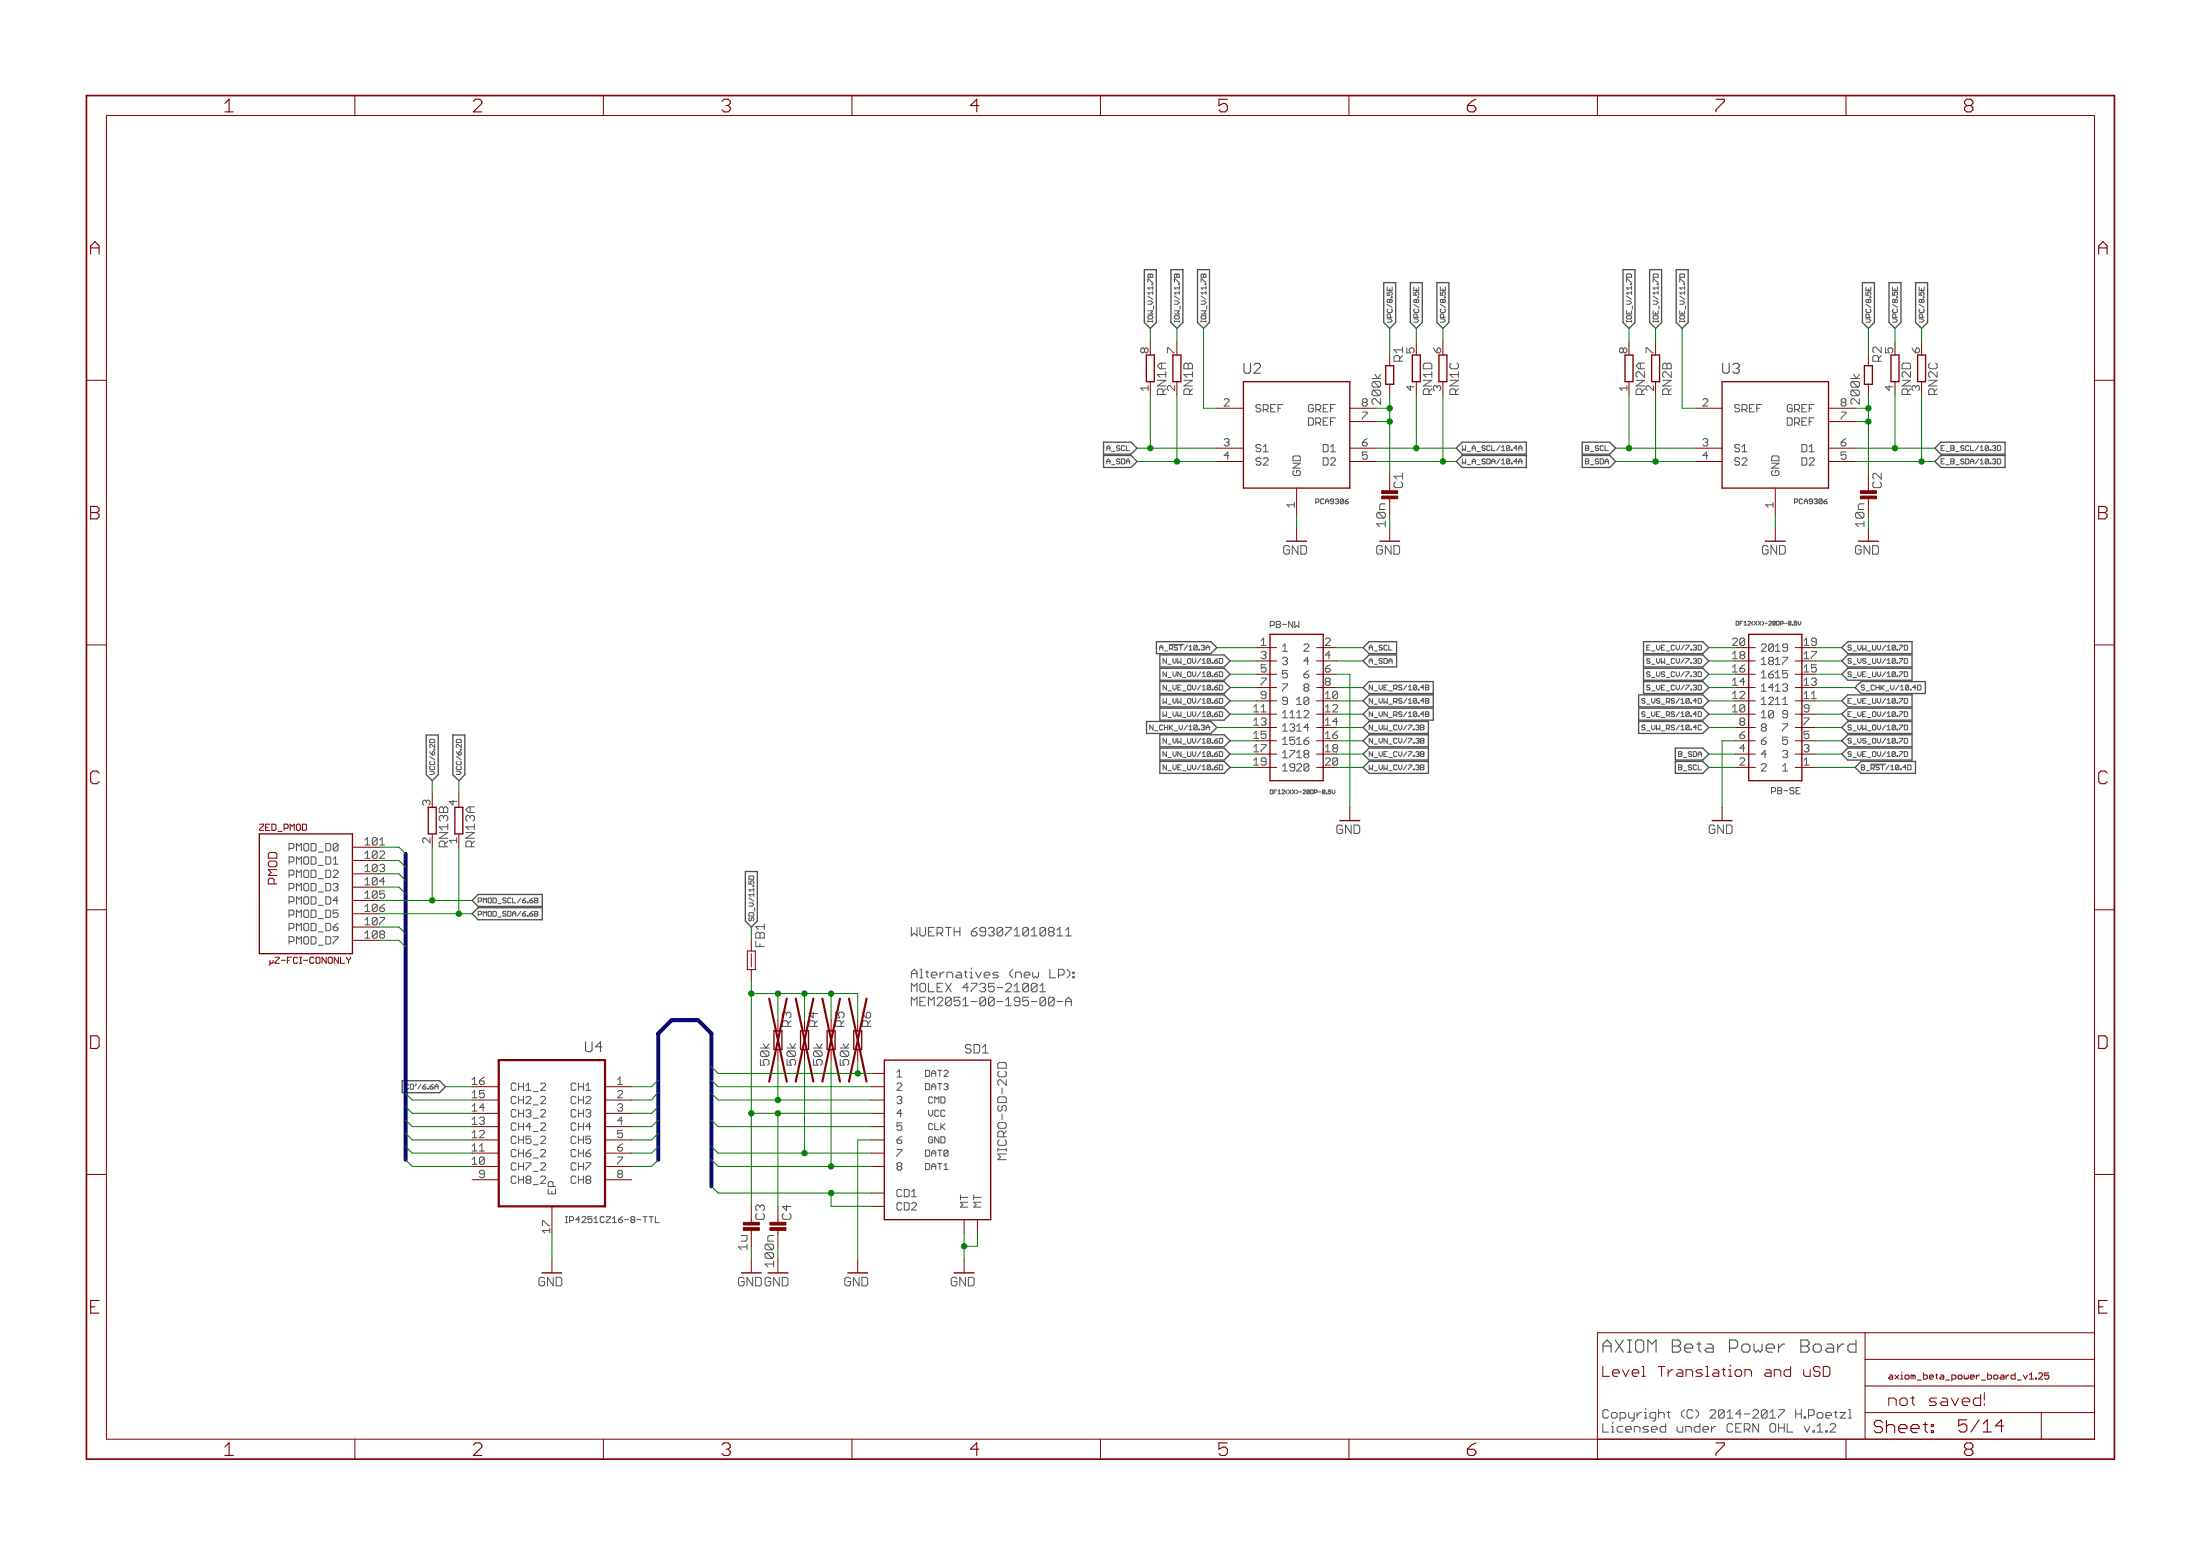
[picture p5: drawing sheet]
<svg xmlns="http://www.w3.org/2000/svg" width="420mm" height="297mm" viewBox="0 0 420 297" stroke-linecap="round" stroke-linejoin="round" font-family="sans-serif">
<path d="M353.3 256.6h1.2M354.5 255.8v2.3h-1.2" fill="none" stroke="#505050" stroke-width=".21"/>
<g fill="none" stroke="#505050" stroke-width=".19">
<path d="M251.3 95.9h.4M251.7 95.2h-.4v1M302.8 88.1h.5M302.8 85.6h.5M303.3 85.1h-.5v.9h.5M303.3 87.6h-.5v1h.5M342.7 95.9h.5M343.2 95.2h-.5v1M381.9 85.1l.2 .1v.7l-.2 .1M381.9 87.6l.2 .2v.6l-.2 .2M242.6 119.4h.6l.2-.2v-.4l-.2-.2h-.6v1.2M243.8 118.6h.5l.2 .2-.2 .4 .2 .4-.2 .2h-.5z"/>
<path d="M243.8 119.2h.5M244.9 119.2h.8M246.9 118.6v1.2l-.8-1.2v1.2M247.3 118.6v1.2l.4-.4 .4 .4v-1.2M331.6 118.6l.5 .1v.5l-.2 .1h-.3zM332.3 119h.3M332.8 118.6h-.5v.7M333.1 119.3h.5M333.1 118.9l.2-.3v.7M333.8 118.7l.1-.1 .4 .1-.5 .6h.5M334.8 118.6l-.2 .3v.2l.2 .2M335.1 118.6l.5 .7"/>
<path d="M335.6 118.6l-.5 .7M335.8 118.6l.5 .7M336.3 118.6l-.5 .7M336.6 118.6l.2 .3v.2l-.2 .2M337.1 119h.4M337.8 118.7l.1-.1 .4 .1-.5 .6h.5M339 118.7v.5l-.1 .1-.3-.1M339 118.7l-.3-.1-.1 .1v.5M339 118.7l-.4 .5M339.3 118.6h.4l.1 .1-.1 .6h-.4zM340.1 119.1l.5-.1-.2-.4h-.3v.7M340.8 119h.5"/>
<path d="M342 118.7l-.1 .6-.4-.1M342 118.7l-.1-.1-.4 .1v.5M342 118.7l-.5 .5M342.3 119.2l.1 .1zM343.2 118.6h-.5v.4l.2-.1 .3 .1-.2 .3-.3-.1M343.4 118.6v.5l.3 .2 .2-.2v-.5M219.6 139.3v-.9l.6 .9M222.1 126.6v-.9l.7 .9M222.1 129.2v-1l.7 1M222.1 131.7v-.9l.7 .9M222.1 133.3v1l.3-.3M222.1 135.9v.9l.3-.3"/>
<path d="M223.3 123h2.8M313.6 134.1l.1 .2h.3M313.6 139.2l.1 .1h.3M313.6 136.7l.1 .1h.3M314 133.3h-.3l-.1 .2 .1 .3h.3M314 135.9h-.3l-.1 .1 .1 .3h.3M314 138.4h-.3l-.1 .2 .1 .3h.3M314.5 123.6h.3M314.5 126.5l.1 .1h.4M314.5 129l.1 .2h.4M314.5 131.6l.1 .1h.4M315 125.7h-.4l-.1 .2 .1 .3h.4"/>
<path d="M315 128.2h-.4l-.1 .2 .1 .3h.4M315 130.8h-.4l-.1 .1 .1 .4h.4M315.1 123.2h-.6v.9h.6M364.2 123.2l.1 .1v.7l-.1 .1M364.2 125.7l.1 .2v.6l-.1 .1M364.2 128.2l.1 .2v.6l-.1 .2M364.2 133.3l.1 .2v.6l-.1 .2M364.2 135.9l.1 .1v.7l-.1 .1M364.2 138.4l.1 .2v.6l-.1 .1M366.7 130.8l.2 .1v.7l-.2 .1M222.1 141.9v-1l.7 1M222.1 144.4v-.9l.7 .9"/>
<path d="M222.1 147v-1l.7 1M242.6 150.8l.5 .1v.5l-.1 .1h-.4zM243.3 151.2h.3M243.8 150.8h-.5v.7M244.1 151.5h.5M244.1 151l.2-.2v.7M244.8 150.9l.1-.1 .4 .1-.5 .6h.5M245.8 150.8l-.2 .2v.3l.2 .2M246.1 150.8l.5 .7M246.6 150.8l-.5 .7M246.8 150.8l.5 .7M247.3 150.8l-.5 .7"/>
<path d="M247.6 150.8l.2 .2v.3l-.2 .2M248.1 151.2h.5M248.8 150.9l.1-.1 .4 .1-.5 .6h.5M250.1 150.9v.5l-.2 .1-.3-.1M250.1 150.9l-.4-.1-.1 .6M250.1 150.9l-.5 .5M250.3 150.8l.5 .1v.5l-.1 .1h-.4zM251.1 151.3h.3l.1-.1-.1-.4h-.3v.7M251.8 151.2h.5M253 150.9v.5l-.1 .1-.3-.1M253 150.9l-.1-.1-.3 .1v.5M253 150.9l-.4 .5"/>
<path d="M253.3 151.4l.1 .1zM254.2 150.8h-.5v.4l.2-.2 .3 .2-.2 .3-.3-.1M254.4 150.8v.5l.3 .2 .2-.2v-.5M320.6 144h.4M320.6 146.5h.4M321 143.5h-.4v.9h.4M321 146h-.4v1h.4M338.3 151.1h.6l.2-.2v-.3l-.2-.3h-.6v1.2M339.5 150.3h.6l.2 .3-.2 .3 .2 .4-.2 .2h-.6zM339.5 150.9h.6M340.7 150.9h.8M342.6 150.6l-.2-.3h-.4l-.2 .4 .2 .2h.4l.2 .4-.2 .2h-.4l-.2-.2"/>
<path d="M343 150.9h.4M343.8 150.3h-.8v1.2h.8M357.3 145.9h2.8M364.2 140.9l.1 .2v.6l-.1 .2M364.2 143.5l.1 .1v.7l-.1 .1M55.2 179.7h.7M55.2 177.2h.7M55.2 174.7h.7M55.2 172.1h.7M55.2 169.6h.7M55.2 167h.7M55.2 164.5h.7"/>
<path d="M55.2 162h.7M55.9 161h-.7v1.4M55.9 163.6h-.7v1.4M55.9 166.1h-.7v1.4M55.9 168.7h-.7v1.4M55.9 171.2h-.7v1.4M55.9 173.7h-.7v1.4M55.9 176.3h-.7v1.4M55.9 178.8h-.7v1.4M203.5 177.6l.5-.6v1.7M203.5 178.7h1.1M198.6 188.3l.5-.6v1.6"/>
<path d="M203.5 192v-1.1l.5-.5 .6 .5v1.1M203.5 191.2h1.1M125.2 233.4h.7M191.1 220.9l-.5 .5h1.6M350.6 272v.3l-1.1 1.1h1.1"/>
</g>
<g fill="none" stroke="#505050" stroke-width=".25">
<path d="M218.5 51.5h2.3v10.1l-1.1 1.1-1.2-1.1zM223.6 51.5h2.3v10.1l-1.1 1.1-1.2-1.1zM228.7 51.5h2.3v10.1l-1.2 1.1-1.1-1.1zM264.3 54h2.3v7.6l-1.2 1.1-1.1-1.1zM269.3 54h2.3v7.6l-1.1 1.1-1.2-1.1zM274.4 54h2.3v7.6l-1.1 1.1-1.2-1.1zM310 51.5h2.3v10.1l-1.2 1.1-1.1-1.1zM315 51.5h2.3v10.1l-1.1 1.1-1.2-1.1zM320.1 51.5h2.3v10.1l-1.1 1.1-1.2-1.1zM355.7 54h2.3v7.6l-1.2 1.1-1.1-1.1zM360.8 54h2.3v7.6l-1.2 1.1-1.1-1.1zM365.8 54h2.3v7.6l-1.1 1.1-1.2-1.1z"/>
<path d="M210.8 84.4h5.2l1.1 1.2-1.1 1.1h-5.2zM210.8 87h5.2l1.1 1.1-1.1 1.1h-5.2zM278.1 85.6l1.2-1.2h12.2v2.3h-12.2zM278.1 88.1l1.2-1.1h12.2v2.2h-12.2zM302.2 84.4h5.2l1.2 1.2-1.2 1.1h-5.2zM302.2 87h5.2l1.2 1.1-1.2 1.1h-5.2zM370.7 84.4h12.2v2.3h-12.2l-1.2-1.1zM370.7 87h12.2v2.2h-12.2l-1.2-1.1zM219 137.7h12.2l1.2 1.2-1.2 1.1h-12.2zM220.9 122.5h10.3l1.2 1.1-1.2 1.2h-10.3zM221.5 125h12.3l1.1 1.2-1.1 1.1h-12.3zM221.5 127.6h12.3l1.1 1.1-1.1 1.2h-12.3z"/>
<path d="M221.5 130.1h12.3l1.1 1.2-1.1 1.1h-12.3zM221.5 132.7h12.3l1.1 1.1-1.1 1.1h-12.3zM221.5 135.2h12.3l1.1 1.1-1.1 1.2h-12.3zM260.3 123.6l1.2-1.1h5.2v2.3h-5.2zM260.3 126.2l1.2-1.2h5.2v2.3h-5.2zM261.5 130.1h12.2v2.3h-12.2l-1.2-1.1zM261.5 132.7h12.2v2.2h-12.2l-1.2-1.1zM261.5 135.2h12.2v2.3h-12.2l-1.2-1.2zM261.5 137.7h11.3v2.3h-11.3l-1.2-1.1zM312.9 132.7h12.3l1.1 1.1-1.1 1.1h-12.3zM312.9 135.2h12.3l1.1 1.1-1.1 1.2h-12.3zM312.9 137.7h12.3l1.1 1.2-1.1 1.1h-12.3z"/>
<path d="M313.9 122.5h11.3l1.1 1.1-1.1 1.2h-11.3zM313.9 125h11.3l1.1 1.2-1.1 1.1h-11.3zM313.9 127.6h11.3l1.1 1.1-1.1 1.2h-11.3zM313.9 130.1h11.3l1.1 1.2-1.1 1.1h-11.3zM351.7 128.7l1.2-1.1h12.3v2.3h-12.3zM351.7 133.8l1.2-1.1h12.3v2.2h-12.3zM351.7 136.3l1.2-1.1h12.3v2.3h-12.3zM351.7 138.9l1.2-1.2h12.3v2.3h-12.3zM352.9 122.5h12.3v2.3h-12.3l-1.2-1.2zM352.9 125h12.3v2.3h-12.3l-1.2-1.1zM354.3 131.3l1.1-1.2h12.3v2.3h-12.3zM81.4 140.3h2.3v7.6l-1.2 1.1-1.1-1.1z"/>
<path d="M86.5 140.3h2.3v7.6l-1.2 1.1-1.1-1.1zM221.5 142.8h12.3l1.1 1.2-1.1 1.1h-12.3zM221.5 140.3h12.3l1.1 1.1-1.1 1.2h-12.3zM221.5 145.4h12.3l1.1 1.1-1.1 1.1h-12.3zM261.5 142.8h11.3v2.3h-11.3l-1.2-1.1zM261.5 140.3h11.3v2.3h-11.3l-1.2-1.2zM261.5 145.4h11.3v2.2h-11.3l-1.2-1.1zM320 142.8h5.2l1.1 1.2-1.1 1.1h-5.2zM320 145.4h5.2l1.1 1.1-1.1 1.1h-5.2zM351.7 141.4l1.2-1.1h12.3v2.3h-12.3zM351.7 144l1.2-1.2h12.3v2.3h-12.3zM355.4 145.4h10.4v2.2h-10.4l-1.1-1.1z"/>
<path d="M90.2 171.9l1.1-1.1h12.3v2.2h-12.3zM90.2 174.4l1.1-1.1h12.3v2.3h-12.3zM144.6 175.8v-9.4h-2.3v9.4l1.2 1.2M76.8 206.3h7.1l1.2 1.2-1.2 1.1h-7.1z"/>
</g>
<g fill="none" stroke="#800000" stroke-width=".19">
<path d="M67.8 18.2v3.9M115.2 18.2v3.9M162.7 18.2v3.9M210.2 18.2v3.9M257.6 18.2v3.9M305.1 18.2v3.9M352.6 18.2v3.9M20.3 22.1h379.7v252.6h-379.7zM16.5 72.6h3.8M219.7 65.2v2.6M219.7 72.9v2.5M224.8 65.2v2.6"/>
<path d="M224.8 72.9v2.5M232.4 77.9h5.1M257.8 77.9h5.1M265.4 67.8v2M265.4 73.4v2M270.5 65.2v2.6M270.5 72.9v2.5M275.6 65.2v2.6M275.6 72.9v2.5M311.1 65.2v2.6M311.1 72.9v2.5M316.2 65.2v2.6"/>
<path d="M316.2 72.9v2.5M323.8 77.9h5.1M349.2 77.9h5.1M356.8 67.8v2M356.8 73.4v2M361.9 65.2v2.6M361.9 72.9v2.5M367 65.2v2.6M367 72.9v2.5M400 72.6h3.8M232.4 85.6h5.1M232.4 88.1h5.1"/>
<path d="M247.6 93.2v5.1M257.8 85.6h5.1M257.8 88.1h5.1M257.8 80.5h5.1M323.8 85.6h5.1M323.8 88.1h5.1M339 93.2v5.1M349.2 85.6h5.1M349.2 88.1h5.1M349.2 80.5h5.1M247.6 100.8v2.5M265.4 100.8v2.5"/>
<path d="M339 100.8v2.5M356.8 100.8v2.5M16.5 123.1h3.8M240 123.6h3.8M240 128.7h3.8M240 126.2h3.8M240 131.3h3.8M242.5 133.8h1.3M242.5 138.9h1.3M242.5 136.3h1.3M251.4 123.6h3.8M251.4 128.7h3.8"/>
<path d="M251.4 133.8h1.3M251.4 138.9h1.3M251.4 126.2h3.8M251.4 131.3h1.3M251.4 136.3h1.3M331.4 138.9h3.8M334 123.6h1.2M334 128.7h1.2M334 133.8h1.2M334 126.2h1.2M334 131.3h1.2M334 136.3h1.2"/>
<path d="M342.9 123.6h1.2M342.9 128.7h1.2M342.9 133.8h1.2M342.9 138.9h3.8M342.9 126.2h1.2M342.9 131.3h1.2M342.9 136.3h3.8M400 123.1h3.8M82.5 151.6v2.5M82.5 159.2v2.5M87.6 151.6v2.5M87.6 159.2v2.5"/>
<path d="M242.5 144h1.3M242.5 141.4h1.3M242.5 146.5h1.3M251.4 144h1.3M251.4 141.4h1.3M251.4 146.5h1.3M257.8 154.1v2.6M328.9 154.1v2.6M331.4 144h3.8M331.4 141.4h3.8M331.4 146.5h3.8M342.9 144h3.8"/>
<path d="M342.9 141.4h3.8M342.9 146.5h3.8M16.5 173.7h3.8M67.3 179.5h5.1M67.3 177h5.1M67.3 174.4h5.1M67.3 171.9h5.1M67.3 169.4h5.1M67.3 166.8h5.1M67.3 164.3h5.1M67.3 161.7h5.1M143.5 179.5v2"/>
<path d="M400 173.7h3.8M51.6 183.3v.8l-.2 .2M51.6 183.7l.2 .2M142.7 181.5h1.6v3.6h-1.6zM143.5 182.1v2.5M143.5 185.1v2M148.6 194.8v2M153.6 194.8v2M158.7 194.8v2M163.8 194.8v2M90.2 207.5h5M90.2 210h5"/>
<path d="M90.2 212.5h5M90.2 215.1h5M90.2 217.6h5M115.5 207.5h5.1M115.5 210h5.1M115.5 212.5h5.1M115.5 215.1h5.1M115.5 217.6h5.1M148.6 200.3v2.1M153.6 200.3v2.1M158.7 200.3v2.1M163.8 200.3v2.1"/>
<path d="M166.3 204.9h2.6M166.3 207.5h2.6M166.3 210h2.6M166.3 212.5h2.6M166.3 215.1h2.6M166.3 217.6h2.6M16.5 224.2h3.8M90.2 220.1h5M90.2 222.7h5M90.2 225.2h5M105.4 230.3v5.1M115.5 220.1h5.1"/>
<path d="M115.5 222.7h5.1M115.5 225.2h5.1M166.3 220.1h2.6M166.3 222.7h2.6M166.3 227.8h2.6M166.3 230.3h2.6M184.1 232.8v2.6M186.7 232.8v2.6M400 224.2h3.8M105.4 240.5v2.5M143.5 240.5v2.5M148.6 240.5v2.5"/>
<path d="M163.8 240.5v2.5M184.1 240.5v2.5M356.2 254.4v20.3M356.2 259.5h43.8M400 254.4h-94.9v24.2M67.8 274.7v3.9M115.2 274.7v3.9M162.7 274.7v3.9M210.2 274.7v3.9M257.6 274.7v3.9M352.6 274.7v3.9M356.2 269.7h43.8"/>
<path d="M356.2 264.6h43.8M389.8 269.7v5"/>
</g>
<path d="M359.5 271.5l-.4-.3h-.8l-.4 .3v.4l.4 .4h.8l.4 .4v.4l-.4 .4h-.8l-.4-.4M360.3 271.2v2.3M360.3 272.3l.4-.4h.8l.3 .4v1.2M362.6 272.7h1.6v-.4l-.4-.4h-.8l-.4 .4v.8l.4 .4h.8M365 272.7h1.5v-.4l-.4-.4h-.7l-.4 .4v.8l.4 .4h.7M367.3 271.9h.8M367.7 271.5v1.6l.4 .4M368.9 271.9h.4v.4h-.4zM368.9 273.1h.4v.4h-.4z" fill="none" stroke="#800000" stroke-width=".21"/>
<path d="M16.5 18.2h387.3v260.4h-387.3z" fill="none" stroke="#800000" stroke-width=".32"/>
<g fill="none" stroke="#800000" stroke-width=".25">
<path d="M218.9 67.8h1.6v5.1h-1.6zM224 67.8h1.5v5.1h-1.5zM237.5 72.9h20.3v20.3h-20.3zM264.6 69.8h1.6v3.6h-1.6zM269.7 67.8h1.6v5.1h-1.6zM274.8 67.8h1.5v5.1h-1.5zM310.3 67.8h1.6v5.1h-1.6zM315.4 67.8h1.5v5.1h-1.5zM328.9 72.9h20.3v20.3h-20.3zM356.1 69.8h1.5v3.6h-1.5zM361.1 67.8h1.6v5.1h-1.6zM366.2 67.8h1.5v5.1h-1.5z"/>
<path d="M242.5 121.1h10.2M242.5 126.2v5.1M252.7 126.2v5.1M334 121.1h10.1M334 138.9v5.1M344.1 138.9v5.1M49.5 159.2h17.8v22.9h-17.8zM81.8 154.1h1.5v5.1h-1.5zM86.9 154.1h1.5v5.1h-1.5zM242.5 146.5v2.5h10.2v-2.5M334 146.5v2.5h10.1v-2.5M147.8 196.8h1.5v3.5h-1.5z"/>
<path d="M152.9 196.8h1.5v3.5h-1.5zM158 196.8h1.5v3.5h-1.5zM163 196.8h1.6v3.5h-1.6zM168.9 202.4h20.3v30.4h-20.3z"/>
</g>
<path d="M95.2 202.4h20.3v27.9h-20.3z" fill="none" stroke="#800000" stroke-width=".42"/>
<g fill="#800000" stroke="#800000" stroke-width=".19">
<path d="M263.9 94.7h3v.5h-3z"/>
<path d="M263.9 93.7h3v.5h-3z"/>
<path d="M355.3 94.7h3.1v.5h-3.1z"/>
<path d="M355.3 93.7h3.1v.5h-3.1z"/>
<path d="M142 234.4h3v.5h-3z"/>
<path d="M142 233.3h3v.5h-3z"/>
<path d="M147 234.4h3.1v.5h-3.1z"/>
<path d="M147 233.3h3.1v.5h-3.1z"/>
</g>
<path d="M146.9 190.6l3.4 15.9M150.3 190.6l-3.4 15.9M152 190.6l3.3 15.9M155.3 190.6l-3.3 15.9M157.1 190.6l3.3 15.9M160.4 190.6l-3.3 15.9M162.1 190.6l3.4 15.9M165.5 190.6l-3.4 15.9" fill="none" stroke="#800000" stroke-width=".4"/>
<path d="M77.5 163v58.4M125.7 221.4v-24.1l2.5-2.5h5.1l2.6 2.5v29.2" fill="none" stroke="#000080" stroke-width=".76"/>
<g fill="none" stroke="#008000" stroke-width=".19">
<path d="M219.7 62.7v2.5M219.7 75.4v10.2M224.8 62.7v2.5M224.8 75.4v12.7M229.8 62.7v15.2h2.6M262.9 77.9h2.5M265.4 62.7v5.1M265.4 75.4v15.2M270.5 62.7v2.5M270.5 75.4v10.2M275.6 62.7v2.5M275.6 75.4v12.7"/>
<path d="M311.1 62.7v2.5M311.1 75.4v10.2M316.2 62.7v2.5M316.2 75.4v12.7M321.3 62.7v15.2h2.5M354.3 77.9h2.5M356.8 62.7v5.1M356.8 75.4v15.2M361.9 62.7v2.5M361.9 75.4v10.2M367 62.7v2.5M367 75.4v12.7"/>
<path d="M217.1 85.6h15.3M217.1 88.1h15.3M247.6 98.3v2.5M262.9 85.6h15.2M262.9 88.1h15.2M262.9 80.5h2.5M308.6 85.6h15.2M308.6 88.1h15.2M339 98.3v2.5M354.3 85.6h15.2M354.3 88.1h15.2M354.3 80.5h2.5"/>
<path d="M232.4 123.6h7.6M232.4 138.9h7.6M234.9 128.7h5.1M234.9 126.2h5.1M234.9 131.3h5.1M234.9 133.8h5.1M234.9 136.3h5.1M255.2 128.7h2.6v25.4M255.2 123.6h5.1M255.2 126.2h5.1M255.2 131.3h5.1M255.2 133.8h5.1"/>
<path d="M255.2 136.3h5.1M255.2 138.9h5.1M326.3 128.7h5.1M326.3 123.6h5.1M326.3 126.2h5.1M326.3 131.3h5.1M326.3 133.8h5.1M326.3 136.3h5.1M326.3 138.9h5.1M346.7 128.7h5M346.7 123.6h5M346.7 126.2h5"/>
<path d="M346.7 131.3h7.6M346.7 133.8h5M346.7 136.3h5M346.7 138.9h5M82.5 149v2.6M87.6 149v2.6M234.9 141.4h5.1M234.9 144h5.1M234.9 146.5h5.1M255.2 141.4h5.1M255.2 144h5.1M255.2 146.5h5.1"/>
<path d="M326.3 144h5.1M326.3 146.5h5.1M331.4 141.4h-2.5v12.7M346.7 141.4h5M346.7 144h5M346.7 146.5h7.6M72.4 161.7h3.8l1.3 1.3M72.4 164.3h3.8l1.3 1.2M72.4 166.8h3.8l1.3 1.3M72.4 169.4h3.8l1.3 1.2M72.4 171.9h17.8M72.4 174.4h17.8"/>
<path d="M72.4 177h3.8l1.3 1.2M72.4 179.5h3.8l1.3 1.3M82.5 161.7v10.2M87.6 161.7v12.7M143.5 189.7h20.3v5.1M143.5 187.1v43.2M148.6 189.7v5.1M153.6 189.7v5.1M158.7 189.7v5.1M77.5 218.9l1.2 1.2h11.5M77.5 208.7l1.2 1.3h11.5M77.5 213.8l1.2 1.3h11.5"/>
<path d="M77.5 216.3l1.2 1.3h11.5M77.5 211.3l1.2 1.2h11.5M85.1 207.5h5.1M125.7 218.9l-1.3 1.2h-3.8M125.7 208.5l-1.3 1.5h-3.8M125.7 213.8l-1.3 1.3h-3.8M125.7 216.3l-1.3 1.3h-3.8M125.7 206.2l-1.3 1.3h-3.8M125.7 211.3l-1.3 1.2h-3.8M135.9 218.9l1.2 1.2h29.2M135.9 208.7l1.2 1.3h29.2M135.9 213.8l1.2 1.3h29.2"/>
<path d="M135.9 203.6l1.2 1.3h29.2M135.9 206.2l1.2 1.3h29.2M143.5 212.5h22.8M148.6 202.4v7.6M148.6 212.5v17.8M153.6 202.4v17.7M158.7 202.4v20.3M163.8 202.4v2.5M166.3 217.6h-2.5v22.9M77.5 221.4l1.2 1.3h11.5M105.4 235.4v5.1M125.7 221.4l-1.3 1.3h-3.8"/>
<path d="M135.9 221.4l1.2 1.3h29.2M135.9 226.5l1.2 1.3h29.2M143.5 237.9v2.6M158.7 227.8v2.5h7.6M184.1 235.4v5.1M186.7 235.4v2.5h-2.6"/>
</g>
<g fill="#008000" stroke="#008000" stroke-width=".19">
<circle cx="158.7" cy="222.7" r=".51"/>
<circle cx="153.6" cy="220.1" r=".51"/>
<circle cx="148.6" cy="210" r=".51"/>
<circle cx="163.8" cy="204.9" r=".51"/>
<circle cx="158.7" cy="227.8" r=".51"/>
<circle cx="82.5" cy="171.9" r=".51"/>
<circle cx="87.6" cy="174.4" r=".51"/>
<circle cx="184.1" cy="237.9" r=".51"/>
<circle cx="219.7" cy="85.6" r=".51"/>
<circle cx="224.8" cy="88.1" r=".51"/>
<circle cx="316.2" cy="88.1" r=".51"/>
<circle cx="311.1" cy="85.6" r=".51"/>
<circle cx="265.4" cy="77.9" r=".51"/>
<circle cx="265.4" cy="80.5" r=".51"/>
<circle cx="356.8" cy="77.9" r=".51"/>
<circle cx="356.8" cy="80.5" r=".51"/>
<circle cx="153.6" cy="189.7" r=".51"/>
<circle cx="158.7" cy="189.7" r=".51"/>
<circle cx="143.5" cy="189.7" r=".51"/>
<circle cx="143.5" cy="212.5" r=".51"/>
<circle cx="148.6" cy="189.7" r=".51"/>
<circle cx="148.6" cy="212.5" r=".51"/>
<circle cx="270.5" cy="85.6" r=".51"/>
<circle cx="275.6" cy="88.1" r=".51"/>
<circle cx="361.9" cy="85.6" r=".51"/>
<circle cx="367" cy="88.1" r=".51"/>
</g>
<g font-size="3.7" fill="#800000">
<text x="42.9" y="21.4">1</text>
<text x="90.4" y="21.4">2</text>
<text x="137.9" y="21.4">3</text>
<text x="185.3" y="21.4">4</text>
<text x="232.8" y="21.4">5</text>
<text x="280.3" y="21.4">6</text>
<text x="327.7" y="21.4">7</text>
<text x="375.2" y="21.4">8</text>
<text x="17.3" y="48.6">A</text>
<text x="400.8" y="48.6">A</text>
<text x="17.3" y="99.2">B</text>
<text x="400.8" y="99.2">B</text>
<text x="17.3" y="149.7">C</text>
<text x="400.8" y="149.7">C</text>
<text x="17.3" y="200.2">D</text>
<text x="400.8" y="200.2">D</text>
<text x="17.3" y="250.8">E</text>
<text x="400.8" y="250.8">E</text>
<text x="42.9" y="277.9">1</text>
<text x="90.4" y="277.9">2</text>
<text x="137.9" y="277.9">3</text>
<text x="185.3" y="277.9">4</text>
<text x="232.8" y="277.9">5</text>
<text x="280.3" y="277.9">6</text>
<text x="327.7" y="277.9">7</text>
<text x="375.2" y="277.9">8</text>
</g>
<text font-size="3.6" fill="#505050" x="306" y="258.2">AXIOM Beta Power Board</text>
<text font-size="3.6" fill="#800000" x="374" y="273.5">5/14</text>
<text font-size="3.2" fill="#800000" x="360.6" y="268.4">not saved!</text>
<g font-size="2.9" fill="#505050">
<text x="237.5" y="71.3">U2</text>
<text x="328.9" y="71.3">U3</text>
<text x="112" y="200.9">U4</text>
</g>
<text font-size="2.9" fill="#800000" x="306" y="262.8">Level Translation and uSD</text>
<g font-size="2.5" fill="#505050">
<text x="267.9" y="69" transform="rotate(-90 267.9 69)">R1</text>
<text x="359.4" y="69" transform="rotate(-90 359.4 69)">R2</text>
<text x="222.7" y="75.4" transform="rotate(-90 222.7 75.4)">RN1A</text>
<text x="227.8" y="75.4" transform="rotate(-90 227.8 75.4)">RN1B</text>
<text x="263.7" y="77.1" transform="rotate(-90 263.7 77.1)">200k</text>
<text x="273.5" y="75.4" transform="rotate(-90 273.5 75.4)">RN1D</text>
<text x="278.6" y="75.4" transform="rotate(-90 278.6 75.4)">RN1C</text>
<text x="314.2" y="75.4" transform="rotate(-90 314.2 75.4)">RN2A</text>
<text x="319.2" y="75.4" transform="rotate(-90 319.2 75.4)">RN2B</text>
<text x="355.2" y="77.1" transform="rotate(-90 355.2 77.1)">200k</text>
<text x="365" y="75.4" transform="rotate(-90 365 75.4)">RN2D</text>
<text x="370" y="75.4" transform="rotate(-90 370 75.4)">RN2C</text>
<text x="85.6" y="161.7" transform="rotate(-90 85.6 161.7)">RN13B</text>
<text x="90.7" y="161.7" transform="rotate(-90 90.7 161.7)">RN13A</text>
<text x="174" y="178.7">WUERTH 693071010811</text>
<text x="174" y="186.8">Alternatives (new LP):</text>
<text x="174" y="189.4">MOLEX 4735-21001</text>
<text x="151.1" y="196" transform="rotate(-90 151.1 196)">R3</text>
<text x="156.2" y="196" transform="rotate(-90 156.2 196)">R4</text>
<text x="161.3" y="196" transform="rotate(-90 161.3 196)">R5</text>
<text x="166.4" y="196" transform="rotate(-90 166.4 196)">R6</text>
<text x="174" y="192.1">MEM2051-00-195-00-A</text>
<text x="146.9" y="203.4" transform="rotate(-90 146.9 203.4)">50k</text>
<text x="152" y="203.4" transform="rotate(-90 152 203.4)">50k</text>
<text x="157.1" y="203.4" transform="rotate(-90 157.1 203.4)">50k</text>
<text x="162.2" y="203.4" transform="rotate(-90 162.2 203.4)">50k</text>
<text x="184.7" y="201.1">SD1</text>
<text x="192.3" y="220.4" transform="rotate(-90 192.3 220.4)">MICRO-SD-2CD</text>
<text x="306" y="270.8">Copyright (C) 2014-2017 H.Poetzl</text>
<text x="306" y="273.5">Licensed under CERN OHL v.1.2</text>
</g>
<g font-size="2.5" fill="#800000">
<text x="267.9" y="93.2" transform="rotate(-90 267.9 93.2)">C1</text>
<text x="359.4" y="93.2" transform="rotate(-90 359.4 93.2)">C2</text>
<text x="245.1" y="105.9">GND</text>
<text x="262.9" y="105.9">GND</text>
<text x="336.5" y="105.9">GND</text>
<text x="354.3" y="105.9">GND</text>
<text x="255.2" y="159.2">GND</text>
<text x="326.4" y="159.2">GND</text>
<text x="53" y="168.5" transform="rotate(-90 53 168.5)">PMOD</text>
<text x="146" y="232.8" transform="rotate(-90 146 232.8)">C3</text>
<text x="151.1" y="232.8" transform="rotate(-90 151.1 232.8)">C4</text>
<text x="142.7" y="238.4" transform="rotate(-90 142.7 238.4)">1u</text>
<text x="102.9" y="245.5">GND</text>
<text x="141" y="245.5">GND GND</text>
<text x="161.3" y="245.5">GND</text>
<text x="181.6" y="245.5">GND</text>
</g>
<g font-size="2.5" fill="#008000">
<text x="264.6" y="100.2" transform="rotate(-90 264.6 100.2)">10n</text>
<text x="356.1" y="100.2" transform="rotate(-90 356.1 100.2)">10n</text>
<text x="146" y="180.8" transform="rotate(-90 146 180.8)">FB1</text>
<text x="147.8" y="241.4" transform="rotate(-90 147.8 241.4)">100n</text>
</g>
<g font-size="2.1" fill="#505050">
<text x="219.3" y="67.4" transform="rotate(-90 219.3 67.4)">8</text>
<text x="224.4" y="67.4" transform="rotate(-90 224.4 67.4)">7</text>
<text x="270.1" y="67.4" transform="rotate(-90 270.1 67.4)">5</text>
<text x="275.2" y="67.4" transform="rotate(-90 275.2 67.4)">6</text>
<text x="310.8" y="67.4" transform="rotate(-90 310.8 67.4)">8</text>
<text x="315.8" y="67.4" transform="rotate(-90 315.8 67.4)">7</text>
<text x="361.6" y="67.4" transform="rotate(-90 361.6 67.4)">5</text>
<text x="366.6" y="67.4" transform="rotate(-90 366.6 67.4)">6</text>
<text x="219.3" y="74.5" transform="rotate(-90 219.3 74.5)">1</text>
<text x="224.4" y="74.5" transform="rotate(-90 224.4 74.5)">2</text>
<text x="233.8" y="77.6">2</text>
<text x="260.1" y="77.6">8</text>
<text x="270.1" y="74.5" transform="rotate(-90 270.1 74.5)">4</text>
<text x="275.2" y="74.5" transform="rotate(-90 275.2 74.5)">3</text>
<text x="310.8" y="74.5" transform="rotate(-90 310.8 74.5)">1</text>
<text x="315.8" y="74.5" transform="rotate(-90 315.8 74.5)">2</text>
<text x="325.3" y="77.6">2</text>
<text x="351.5" y="77.6">8</text>
<text x="361.6" y="74.5" transform="rotate(-90 361.6 74.5)">4</text>
<text x="366.6" y="74.5" transform="rotate(-90 366.6 74.5)">3</text>
<text x="239.8" y="78.7">SREF</text>
<text x="250.3" y="81.2">DREF</text>
<text x="250.3" y="78.7">GREF</text>
<text x="260.1" y="80.1">7</text>
<text x="331.2" y="78.7">SREF</text>
<text x="341.7" y="81.2">DREF</text>
<text x="341.7" y="78.7">GREF</text>
<text x="351.5" y="80.1">7</text>
<text x="233.8" y="85.2">3</text>
<text x="233.8" y="87.7">4</text>
<text x="239.8" y="86.3">S1</text>
<text x="239.8" y="88.8">S2</text>
<text x="252.9" y="88.8">D2</text>
<text x="252.9" y="86.3">D1</text>
<text x="260.1" y="87.7">5</text>
<text x="260.1" y="85.2">6</text>
<text x="325.3" y="85.2">3</text>
<text x="325.3" y="87.7">4</text>
<text x="331.2" y="86.3">S1</text>
<text x="331.2" y="88.8">S2</text>
<text x="344.3" y="88.8">D2</text>
<text x="344.3" y="86.3">D1</text>
<text x="351.5" y="87.7">5</text>
<text x="351.5" y="85.2">6</text>
<text x="248.4" y="90.8" transform="rotate(-90 248.4 90.8)">GND</text>
<text x="339.8" y="90.8" transform="rotate(-90 339.8 90.8)">GND</text>
<text x="247.3" y="96.8" transform="rotate(-90 247.3 96.8)">1</text>
<text x="338.7" y="96.8" transform="rotate(-90 338.7 96.8)">1</text>
<text x="244.9" y="124.4">1</text>
<text x="249.1" y="124.4">2</text>
<text x="336.3" y="124.4">2019</text>
<text x="240.9" y="128.4">5</text>
<text x="240.9" y="130.9">7</text>
<text x="244.9" y="126.9">3</text>
<text x="244.9" y="129.5">5</text>
<text x="249.1" y="126.9">4</text>
<text x="249.1" y="129.5">6</text>
<text x="253.1" y="128.4">6</text>
<text x="253.1" y="130.9">8</text>
<text x="336.3" y="129.5">1615</text>
<text x="336.3" y="126.9">1817</text>
<text x="244.9" y="132">7</text>
<text x="244.9" y="134.6">9</text>
<text x="244.9" y="137.1">1112</text>
<text x="247.8" y="134.6">10</text>
<text x="249.1" y="132">8</text>
<text x="336.3" y="137.1">10</text>
<text x="336.3" y="134.6">1211</text>
<text x="336.3" y="132">1413</text>
<text x="340.5" y="137.1">9</text>
<text x="244.9" y="139.6">1314</text>
<text x="244.9" y="142.2">1516</text>
<text x="332.3" y="143.6">4</text>
<text x="332.3" y="141.1">6</text>
<text x="336.3" y="142.2">6</text>
<text x="336.3" y="139.6">8</text>
<text x="340.5" y="142.2">5</text>
<text x="340.5" y="139.6">7</text>
<text x="344.5" y="143.6">3</text>
<text x="344.5" y="141.1">5</text>
<text x="244.9" y="144.7">1718</text>
<text x="244.9" y="147.3">1920</text>
<text x="336.3" y="147.3">2</text>
<text x="336.3" y="144.7">4</text>
<text x="340.5" y="147.3">1</text>
<text x="340.5" y="144.7">3</text>
<text x="82.2" y="153.8" transform="rotate(-90 82.2 153.8)">3</text>
<text x="87.3" y="153.8" transform="rotate(-90 87.3 153.8)">4</text>
<text x="69.6" y="161.4">101</text>
<text x="82.2" y="160.8" transform="rotate(-90 82.2 160.8)">2</text>
<text x="87.3" y="160.8" transform="rotate(-90 87.3 160.8)">1</text>
<text x="55.9" y="167.6">PMOD_D2</text>
<text x="55.9" y="165">PMOD_D1</text>
<text x="55.9" y="162.5">PMOD_D0</text>
<text x="69.6" y="166.5">103</text>
<text x="69.6" y="163.9">102</text>
<text x="55.9" y="172.7">PMOD_D4</text>
<text x="55.9" y="170.1">PMOD_D3</text>
<text x="69.6" y="171.5">105</text>
<text x="69.6" y="169">104</text>
<text x="55.9" y="177.7">PMOD_D6</text>
<text x="55.9" y="175.2">PMOD_D5</text>
<text x="69.6" y="179.2">108</text>
<text x="69.6" y="176.6">107</text>
<text x="69.6" y="174.1">106</text>
<text x="55.9" y="180.3">PMOD_D7</text>
<text x="90.3" y="209.6">15</text>
<text x="90.3" y="207.1">16</text>
<text x="97.6" y="208.2">CH1_2</text>
<text x="109.3" y="208.2">CH1</text>
<text x="117.9" y="207.1">1</text>
<text x="117.9" y="209.6">2</text>
<text x="171.2" y="205.7">1</text>
<text x="171.2" y="208.2">2</text>
<text x="90.3" y="214.7">13</text>
<text x="90.3" y="212.2">14</text>
<text x="97.6" y="215.8">CH4_2</text>
<text x="97.6" y="213.3">CH3_2</text>
<text x="97.6" y="210.7">CH2_2</text>
<text x="109.3" y="210.7">CH2</text>
<text x="109.3" y="213.3">CH3</text>
<text x="109.3" y="215.8">CH4</text>
<text x="117.9" y="212.2">3</text>
<text x="117.9" y="214.7">4</text>
<text x="171.2" y="210.7">3</text>
<text x="171.2" y="213.3">4</text>
<text x="171.2" y="215.8">5</text>
<text x="90.3" y="219.8">11</text>
<text x="90.3" y="217.2">12</text>
<text x="97.6" y="220.9">CH6_2</text>
<text x="97.6" y="218.4">CH5_2</text>
<text x="109.3" y="218.4">CH5</text>
<text x="109.3" y="220.9">CH6</text>
<text x="117.9" y="217.2">5</text>
<text x="117.9" y="219.8">6</text>
<text x="171.2" y="218.4">6</text>
<text x="171.2" y="220.9">7</text>
<text x="90.3" y="222.3">10</text>
<text x="91.6" y="224.9">9</text>
<text x="97.6" y="226">CH8_2</text>
<text x="97.6" y="223.4">CH7_2</text>
<text x="106.2" y="228" transform="rotate(-90 106.2 228)">EP</text>
<text x="109.3" y="223.4">CH7</text>
<text x="109.3" y="226">CH8</text>
<text x="117.9" y="222.3">7</text>
<text x="117.9" y="224.9">8</text>
<text x="171.2" y="223.4">8</text>
<text x="171.2" y="228.5">CD1</text>
<text x="171.2" y="231.1">CD2</text>
<text x="184.9" y="230.5" transform="rotate(-90 184.9 230.5)">MT</text>
<text x="187.4" y="230.5" transform="rotate(-90 187.4 230.5)">MT</text>
<text x="105" y="235.2" transform="rotate(-90 105 235.2)">17</text>
</g>
<g font-size="2.1" fill="#800000">
<text x="240.9" y="123.3">1</text>
<text x="240.9" y="125.8">3</text>
<text x="253.1" y="123.3">2</text>
<text x="253.1" y="125.8">4</text>
<text x="331" y="125.8">18</text>
<text x="331" y="123.3">20</text>
<text x="344.5" y="125.8">17</text>
<text x="344.5" y="123.3">19</text>
<text x="331" y="130.9">14</text>
<text x="331" y="128.4">16</text>
<text x="344.5" y="130.9">13</text>
<text x="344.5" y="128.4">15</text>
<text x="239.6" y="136">11</text>
<text x="240.9" y="133.4">9</text>
<text x="253.1" y="133.4">10</text>
<text x="253.1" y="136">12</text>
<text x="331" y="136">10</text>
<text x="331" y="133.4">12</text>
<text x="344.5" y="136">9</text>
<text x="344.5" y="133.4">11</text>
<text x="239.6" y="138.5">13</text>
<text x="239.6" y="141.1">15</text>
<text x="239.6" y="143.6">17</text>
<text x="253.1" y="138.5">14</text>
<text x="253.1" y="141.1">16</text>
<text x="253.1" y="143.6">18</text>
<text x="332.3" y="138.5">8</text>
<text x="344.5" y="138.5">7</text>
<text x="239.6" y="146.1">19</text>
<text x="253.1" y="146.1">20</text>
<text x="332.3" y="146.1">2</text>
<text x="344.5" y="146.1">1</text>
</g>
<g font-size="1.8" fill="#800000">
<text x="49.5" y="158.6">ZED_PMOD</text>
<text x="52.2" y="184">µZ-FCI-CONONLY</text>
<text x="360.6" y="263.3">axiom_beta_power_board_v1.25</text>
</g>
<g font-size="1.8" fill="#505050">
<text x="176.9" y="205.5">DAT2</text>
<text x="176.9" y="208.1">DAT3</text>
<text x="177.4" y="210.6">CMD</text>
<text x="177.4" y="213.2">VCC</text>
<text x="177.4" y="215.7">CLK</text>
<text x="176.9" y="220.8">DAT0</text>
<text x="177.4" y="218.2">GND</text>
<text x="176.9" y="223.3">DAT1</text>
<text x="107.9" y="233.5">IP4251CZ16-8-TTL</text>
</g>
<g font-size="1.4" fill="#505050">
<text x="220.2" y="61.5" transform="rotate(-90 220.2 61.5)">IOW_V/11.7B</text>
<text x="225.3" y="61.5" transform="rotate(-90 225.3 61.5)">IOW_V/11.7B</text>
<text x="230.4" y="61.5" transform="rotate(-90 230.4 61.5)">IOW_V/11.7B</text>
<text x="265.9" y="61.5" transform="rotate(-90 265.9 61.5)">VPC/8.5E</text>
<text x="271" y="61.5" transform="rotate(-90 271 61.5)">VPC/8.5E</text>
<text x="276.1" y="61.5" transform="rotate(-90 276.1 61.5)">VPC/8.5E</text>
<text x="311.6" y="61.5" transform="rotate(-90 311.6 61.5)">IOE_V/11.7D</text>
<text x="316.7" y="61.5" transform="rotate(-90 316.7 61.5)">IOE_V/11.7D</text>
<text x="321.8" y="61.5" transform="rotate(-90 321.8 61.5)">IOE_V/11.7D</text>
<text x="357.3" y="61.5" transform="rotate(-90 357.3 61.5)">VPC/8.5E</text>
<text x="362.4" y="61.5" transform="rotate(-90 362.4 61.5)">VPC/8.5E</text>
<text x="367.5" y="61.5" transform="rotate(-90 367.5 61.5)">VPC/8.5E</text>
<text x="211.8" y="86.1">A_SCL</text>
<text x="211.8" y="88.6">A_SDA</text>
<text x="279.2" y="86.1">W_A_SCL/10.4A</text>
<text x="279.2" y="88.6">W_A_SDA/10.4A</text>
<text x="303.2" y="88.6">B_SDA</text>
<text x="303.2" y="86.1">B_SCL</text>
<text x="370.7" y="86.1">E_B_SCL/10.3D</text>
<text x="370.7" y="88.6">E_B_SDA/10.3D</text>
<text x="251.9" y="96.2">PCA9306</text>
<text x="343.3" y="96.2">PCA9306</text>
<text x="221.9" y="124.1">A_RST/10.3A</text>
<text x="261.5" y="124.1">A_SCL</text>
<text x="315.1" y="124.1">E_VE_CV/7.3D</text>
<text x="352.9" y="124.1">S_VW_UV/10.7D</text>
<text x="222.8" y="131.8">N_VE_OV/10.6D</text>
<text x="222.8" y="126.7">N_VW_OV/10.6D</text>
<text x="222.8" y="129.2">N_VN_OV/10.6D</text>
<text x="261.5" y="126.7">A_SDA</text>
<text x="261.5" y="131.8">N_VE_RS/10.4B</text>
<text x="315.1" y="126.7">S_VW_CV/7.3D</text>
<text x="315.1" y="129.2">S_VS_CV/7.3D</text>
<text x="315.1" y="131.8">S_VE_CV/7.3D</text>
<text x="352.9" y="126.7">S_VS_UV/10.7D</text>
<text x="352.9" y="129.2">S_VE_UV/10.7D</text>
<text x="355.4" y="131.8">S_CHK_V/10.4D</text>
<text x="222.8" y="134.3">W_VW_OV/10.6D</text>
<text x="222.8" y="136.8">W_VW_UV/10.6D</text>
<text x="261.5" y="134.3">N_VW_RS/10.4B</text>
<text x="261.5" y="136.8">N_VN_RS/10.4B</text>
<text x="314.2" y="134.3">S_VS_RS/10.4D</text>
<text x="314.2" y="136.8">S_VE_RS/10.4D</text>
<text x="352.9" y="134.3">E_VE_UV/10.7D</text>
<text x="352.9" y="136.8">E_VE_OV/10.7D</text>
<text x="220.2" y="139.4">N_CHK_V/10.3A</text>
<text x="222.8" y="141.9">N_VW_UV/10.6D</text>
<text x="261.5" y="139.4">N_VW_CV/7.3B</text>
<text x="261.5" y="141.9">N_VN_CV/7.3B</text>
<text x="314.2" y="139.4">S_VW_RS/10.4C</text>
<text x="352.9" y="141.9">S_VS_OV/10.7D</text>
<text x="352.9" y="139.4">S_VW_OV/10.7D</text>
<text x="83.1" y="147.9" transform="rotate(-90 83.1 147.9)">VCC/6.2D</text>
<text x="88.1" y="147.9" transform="rotate(-90 88.1 147.9)">VCC/6.2D</text>
<text x="222.8" y="144.5">N_VN_UV/10.6D</text>
<text x="222.8" y="147">N_VE_UV/10.6D</text>
<text x="261.5" y="144.5">N_VE_CV/7.3B</text>
<text x="261.5" y="147">W_VW_CV/7.3B</text>
<text x="321" y="144.5">B_SDA</text>
<text x="321" y="147">B_SCL</text>
<text x="352.9" y="144.5">S_VE_OV/10.7D</text>
<text x="355.4" y="147">B_RST/10.4D</text>
<text x="91.3" y="172.4">PMOD_SCL/6.6B</text>
<text x="91.3" y="174.9">PMOD_SDA/6.6B</text>
<text x="144" y="175.8" transform="rotate(-90 144 175.8)">SD_V/11.5D</text>
<text x="77.2" y="208">CD'/6.6A</text>
</g>
</svg>
